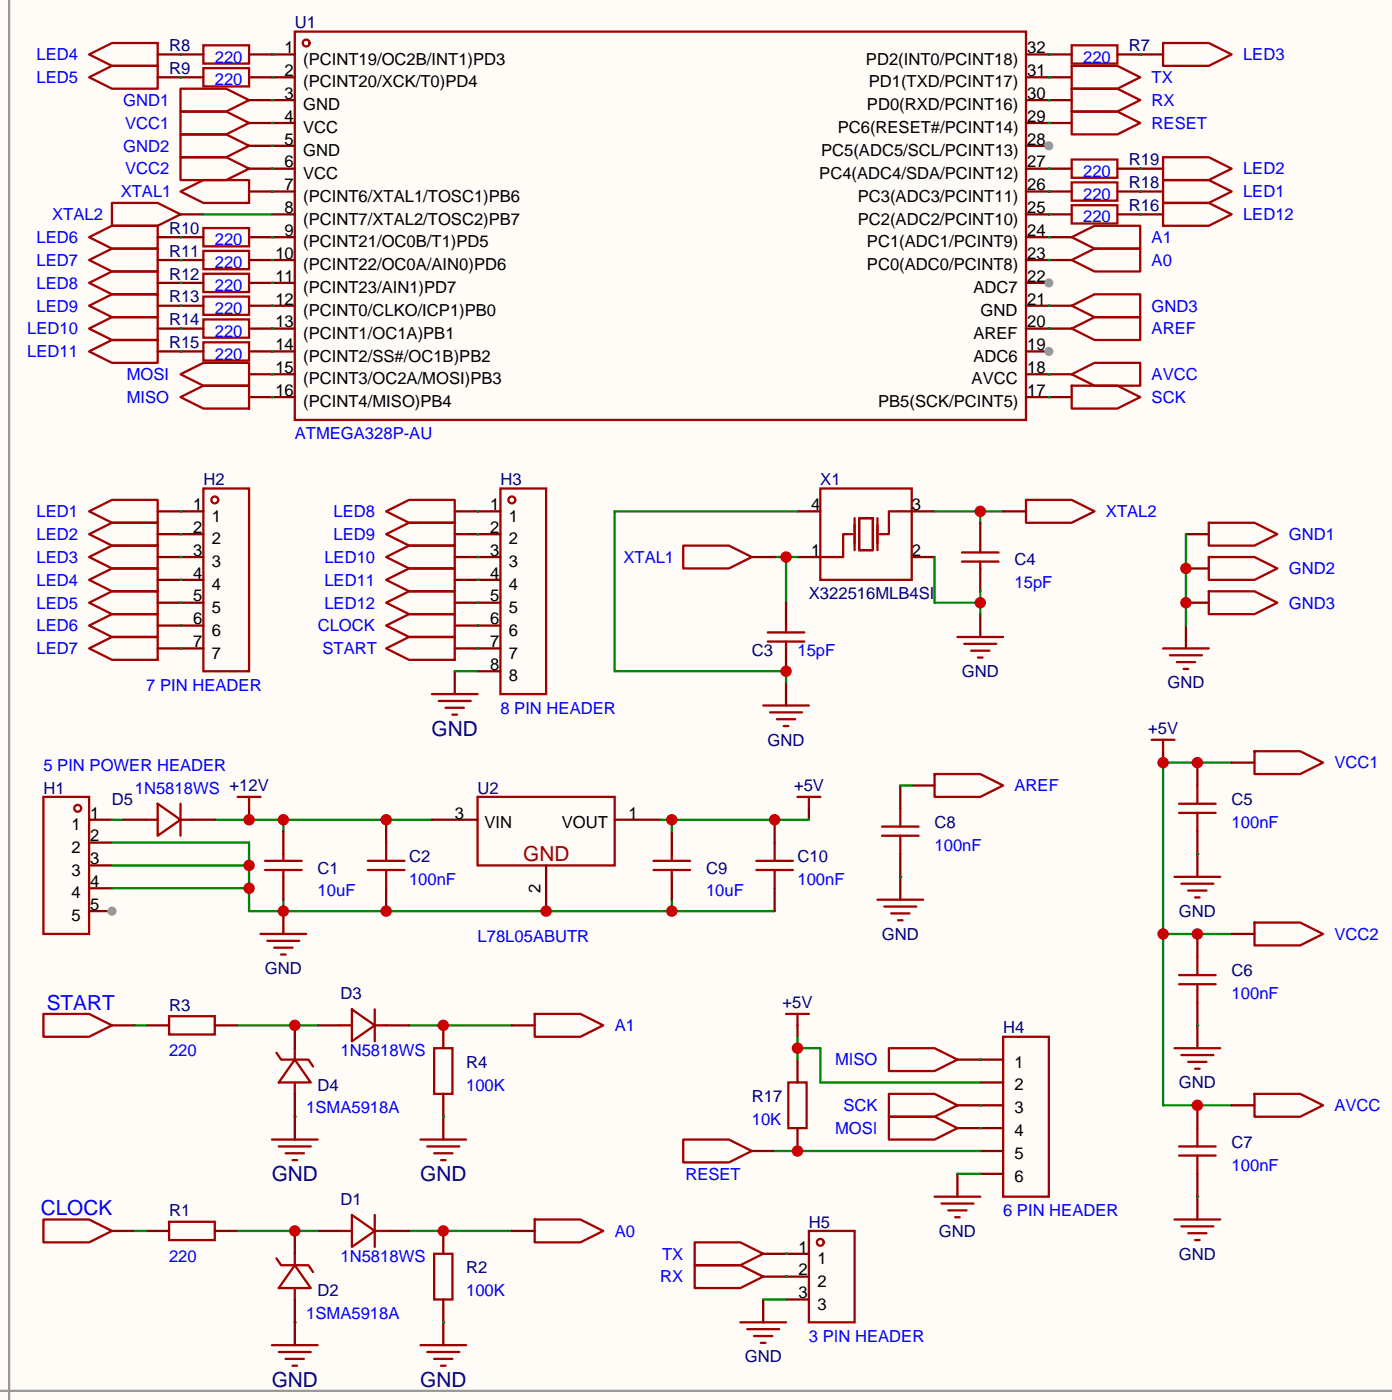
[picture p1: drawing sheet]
<svg xmlns="http://www.w3.org/2000/svg" width="155mm" height="156mm" viewBox="0 0 155 156" stroke-linecap="round" stroke-linejoin="round" font-family="sans-serif">
<path d="M0 0h154.7v155.7h-154.7z" fill="#fffcf7"/>
<path d="M1 0v155.7M0 154.6h154.7" fill="none" stroke="#999" stroke-width=".25"/>
<path d="M45.5 114h11.4M45.5 136.9h11.4" fill="none" stroke="#008700" stroke-width=".25"/>
<path d="M48.3 116.5h2v5.1h-2z" fill="none" stroke="#a10000" stroke-width=".25"/>
<path d="M49.3 114v2.5M49.3 121.6v2.6" fill="none" stroke="#870000" stroke-width=".25"/>
<circle cx="49.3" cy="114" r=".63" fill="#c00"/>
<path d="M48.3 139.4h2v5.1h-2z" fill="none" stroke="#a10000" stroke-width=".25"/>
<path d="M49.3 136.9v2.5M49.3 144.5v2.5" fill="none" stroke="#870000" stroke-width=".25"/>
<circle cx="49.3" cy="136.9" r=".63" fill="#c00"/>
<g fill="none" stroke="#a10000" stroke-width=".25">
<path d="M4.8 88.6h5.1v15.2h-5.1z"/>
<circle cx="8.6" cy="89.9" r=".38"/>
</g>
<path d="M9.9 91.1h2.5M9.9 93.7h2.5M9.9 96.2h2.5M9.9 98.8h2.5M9.9 101.3h2.5" fill="none" stroke="#870000" stroke-width=".25"/>
<circle cx="12.4" cy="101.3" r=".51" fill="#999"/>
<path d="M12.4 98.8h15.3M12.4 93.7h15.3v7.6h58.4M12.4 96.2h15.3M31.5 100v1.3M74.7 100v1.3" fill="none" stroke="#008700" stroke-width=".25"/>
<g fill="#c00">
<circle cx="27.7" cy="98.8" r=".63"/>
<circle cx="74.7" cy="101.3" r=".63"/>
<circle cx="27.7" cy="96.2" r=".63"/>
</g>
<path d="M31.5 101.3v2.5" fill="none" stroke="#870000" stroke-width=".25"/>
<circle cx="31.5" cy="101.3" r=".63" fill="#c00"/>
<path d="M29 103.8h5M29.7 104.6h3.6M30.5 105.4h2M31.2 106.1h.5" fill="none" stroke="#a10000" stroke-width=".25"/>
<path d="M12.4 91.1h1.3M23.9 91.1h24.1M31.5 91.1v1.3" fill="none" stroke="#008700" stroke-width=".25"/>
<circle cx="31.5" cy="91.1" r=".63" fill="#c00"/>
<path d="M27.7 89.9v1.2" fill="none" stroke="#870000" stroke-width=".25"/>
<circle cx="27.7" cy="91.1" r=".63" fill="#c00"/>
<g fill="none" stroke="#a10000" stroke-width=".25">
<path d="M48 77.2h5.1M48.8 77.9h3.5M49.5 78.7h2.1M50.3 79.5h.5M16.3 91.1h1.2M17.5 89.4l2.6 1.7-2.6 1.8zM20.1 91.1h1.2M20.1 89.4v3.5M26.4 88.6h2.6M27.7 88.6v1.3M4.8 112.7h5.1l2.5 1.3-2.5 1.3h-5.1zM18.8 113h5.1v2h-5.1z"/>
<path d="M30.7 117.1l.5 .7h3.1l.5 .8M32.8 117.8l1.7 2.6h-3.5zM32.8 116.5v1.3M37.8 114h1.3M39.1 112.2l2.6 1.8-2.6 1.8zM41.7 112.2v3.6M41.7 114h1.2M4.8 135.6h5.1l2.5 1.3-2.5 1.2h-5.1zM18.8 135.8h5.1v2.1h-5.1zM30.2 126.7h5.1M30.7 139.9l.5 .8h3.1l.5 .7M31 127.5h3.5"/>
<path d="M31.7 128.2h2.1M32.5 129h.5M32.8 120.4v1.2M32.8 139.4v1.3M37.8 136.9h1.3M39.1 135.1l2.6 1.8-2.6 1.7zM41.7 136.9h1.2M41.7 135.1v3.5M46.7 126.7h5.1M47.5 127.5h3.6M48.3 128.2h2M49 129h.5"/>
<path d="M30.2 149.6h5.1M31 150.3h3.5M31.7 151.1h2.1M32.5 151.8h.5M32.8 140.7l1.7 2.5h-3.5zM32.8 143.2v1.3M46.7 149.6h5.1M47.5 150.3h3.6M48.3 151.1h2M49 151.8h.5"/>
</g>
<g fill="none" stroke="#870000" stroke-width=".25">
<path d="M50.5 74.6v2.6M13.7 91.1h2.6M21.3 91.1h2.6M12.4 114h2.6M16.3 114h2.5M23.9 114h2.5M32.8 114v2.5M35.3 114h2.5M42.9 114h2.6M12.4 136.9h2.6M16.3 136.9h2.5M23.9 136.9h2.5"/>
<path d="M32.8 121.6v5.1M32.8 136.9v2.5M35.3 136.9h2.5M42.9 136.9h2.6M49.3 124.2v2.5M32.8 144.5v5.1M49.3 147v2.6"/>
</g>
<path d="M15 114h1.3M15 136.9h1.3M26.4 136.9h8.9M32.8 124.2h.1M49.3 124.2h.1M32.8 147h.1M49.3 147h.1" fill="none" stroke="#008700" stroke-width=".25"/>
<circle cx="32.8" cy="136.9" r=".63" fill="#c00"/>
<path d="M26.4 114h8.9" fill="none" stroke="#008700" stroke-width=".25"/>
<circle cx="32.8" cy="114" r=".63" fill="#c00"/>
<g fill="none" stroke="#a10000" stroke-width=".25">
<path d="M9.9 6.1l2.5-1.3h5.1v2.5h-5.1zM9.9 8.6l2.5-1.3h5.1v2.6h-5.1zM22.6 5h5.1v2.1h-5.1zM22.6 7.6h5.1v2h-5.1zM119.1 17.7h5.1v2.1h-5.1zM119.1 5h5.1v2.1h-5.1zM129.3 17.5h5.1l2.5 1.3-2.5 1.2h-5.1zM129.3 4.8h5.1l2.5 1.3-2.5 1.2h-5.1zM9.9 34l2.5-1.3h5.1v2.6h-5.1zM9.9 39.1l2.5-1.3h5.1v2.5h-5.1zM9.9 26.4l2.5-1.3h5.1v2.5h-5.1zM9.9 36.5l2.5-1.2h5.1v2.5h-5.1z"/>
<path d="M9.9 28.9l2.5-1.3h5.1v2.6h-5.1zM9.9 31.5l2.5-1.3h5.1v2.5h-5.1zM22.6 30.4h5.1v2.1h-5.1zM22.6 38.1h5.1v2h-5.1zM22.6 33h5.1v2h-5.1zM22.6 27.9h5.1v2h-5.1zM22.6 25.4h5.1v2h-5.1zM22.6 35.5h5.1v2h-5.1zM119.1 22.8h5.1v2h-5.1zM119.1 20.3h5.1v2h-5.1zM129.3 20h5.1l2.5 1.3-2.5 1.3h-5.1zM129.3 22.6h5.1l2.5 1.2-2.5 1.3h-5.1z"/>
<path d="M9.9 59.4l2.5-1.3h5.1v2.6h-5.1zM9.9 56.9l2.5-1.3h5.1v2.5h-5.1zM22.6 54.3h5.1v20.3h-5.1zM42.9 56.9l2.6-1.3h5v2.5h-5zM42.9 59.4l2.6-1.3h5v2.6h-5zM55.6 54.3h5.1v22.9h-5.1zM9.9 61.9l2.5-1.2h5.1v2.5h-5.1zM9.9 72.1l2.5-1.3h5.1v2.6h-5.1zM9.9 69.6l2.5-1.3h5.1v2.5h-5.1zM9.9 67l2.5-1.3h5.1v2.6h-5.1zM9.9 64.5l2.5-1.3h5.1v2.5h-5.1zM42.9 67l2.6-1.3h5v2.6h-5z"/>
<path d="M42.9 64.5l2.6-1.3h5v2.5h-5zM42.9 61.9l2.6-1.2h5v2.5h-5zM42.9 69.6l2.6-1.3h5v2.5h-5zM42.9 72.1l2.6-1.3h5v2.6h-5zM84.1 95.7h4M84.1 96.7h4M86.1 93.7v2M86.1 96.7v2.1"/>
<circle cx="23.9" cy="55.6" r=".38"/>
<circle cx="56.9" cy="55.6" r=".38"/>
</g>
<g fill="none" stroke="#870000" stroke-width=".25">
<path d="M17.5 6.1h5.1M17.5 8.6h5.1M27.7 6.1h2.5M27.7 8.6h2.5M116.6 18.8h2.5M116.6 6.1h2.5M124.2 18.8h5.1M124.2 6.1h5.1M17.5 31.5h5.1M17.5 39.1h5.1M17.5 34h5.1M17.5 28.9h5.1"/>
<path d="M17.5 26.4h5.1M17.5 36.5h5.1M27.7 31.5h2.5M27.7 39.1h2.5M27.7 34h2.5M27.7 28.9h2.5M27.7 26.4h2.5M27.7 36.5h2.5M116.6 23.8h2.5M116.6 21.3h2.5M124.2 23.8h5.1M124.2 21.3h5.1"/>
<path d="M17.5 56.9h5.1M17.5 59.4h5.1M50.5 56.9h5.1M50.5 59.4h5.1M17.5 61.9h5.1M17.5 64.5h5.1M17.5 67h5.1M17.5 69.6h5.1M17.5 72.1h5.1M50.5 61.9h5.1M50.5 64.5h5.1M50.5 67h5.1"/>
<path d="M50.5 69.6h5.1M50.5 72.1h5.1M53.1 74.6h2.5M42.9 91.1v2.6M86.1 91.1v2.6M86.1 98.8v2.5"/>
</g>
<g fill="none" stroke="#008700" stroke-width=".25">
<path d="M20.1 6.1h.1M20.1 8.6h.1M126.7 18.8h.1M126.7 6.1h.1M20.1 26.4h.1M20.1 28.9h.1M20.1 31.5h.1M20.1 34h.1M20.1 36.5h.1M20.1 39.1h.1M126.7 21.3h.1M126.7 23.8h.1"/>
<path d="M20.1 56.9h.1M20.1 59.4h.1M53.1 56.9h.1M53.1 59.4h.1M20.1 61.9h.1M20.1 64.5h.1M20.1 67h.1M20.1 69.6h.1M20.1 72.1h.1M50.5 74.6h2.6M53.1 69.6h.1M53.1 72.1h.1"/>
<path d="M53.1 61.9h.1M53.1 64.5h.1M53.1 67h.1"/>
</g>
<circle cx="42.9" cy="91.1" r=".63" fill="#c00"/>
<path d="M42.9 98.8v2.5" fill="none" stroke="#870000" stroke-width=".25"/>
<circle cx="42.9" cy="101.3" r=".63" fill="#c00"/>
<g fill="none" stroke="#a10000" stroke-width=".25">
<path d="M32.8 3.5h81.2v43.2h-81.2zM29.5 95.7h4M29.5 96.7h4M31.5 95v.7M31.5 96.7v.8M40.9 95.7h4.1M40.9 96.7h4.1M42.9 93.7v2M42.9 96.7v2.1M72.6 95.7h4.1M72.6 96.7h4.1M74.7 95v.7"/>
<path d="M74.7 96.7v.8"/>
<circle cx="34" cy="4.8" r=".38"/>
</g>
<g fill="none" stroke="#870000" stroke-width=".25">
<path d="M30.2 6.1h2.6M30.2 8.6h2.6M30.2 11.1h2.6M30.2 13.7h2.6M30.2 16.2h2.6M30.2 18.8h2.6M30.2 21.3h2.6M30.2 23.8h2.6M30.2 26.4h2.6M30.2 28.9h2.6M30.2 31.5h2.6M30.2 34h2.6"/>
<path d="M30.2 36.5h2.6M30.2 39.1h2.6M114 39.1h2.6M30.2 41.6h2.6M30.2 44.2h2.6M114 41.6h2.6M114 44.2h2.6M31.5 92.4v2.6M31.5 97.5v2.5M74.7 92.4v2.6M74.7 97.5v2.5"/>
</g>
<circle cx="116.6" cy="39.1" r=".51" fill="#999"/>
<path d="M114 36.5h2.6M114 34h2.6M114 31.5h2.6" fill="none" stroke="#870000" stroke-width=".25"/>
<circle cx="116.6" cy="31.5" r=".51" fill="#999"/>
<path d="M114 18.8h2.6M114 16.2h2.6M114 28.9h2.6M114 26.4h2.6M114 23.8h2.6M114 21.3h2.6" fill="none" stroke="#870000" stroke-width=".25"/>
<circle cx="116.6" cy="16.2" r=".51" fill="#999"/>
<path d="M114 13.7h2.6M114 11.1h2.6M114 8.6h2.6M114 6.1h2.6M88.6 56.9h2.6M101.3 56.9h2.6M88.6 61.9h2.6M101.3 61.9h2.6" fill="none" stroke="#870000" stroke-width=".25"/>
<path d="M91.2 54.3h10.1v10.2h-10.1zM94.7 59.4h-1v2.5h-2.5M95 57.6v3.6M95.5 57.6h1.5v3.6h-1.5zM97.5 57.6v3.6M101.3 56.9h-2.5v2.5h-1" fill="none" stroke="#a10000" stroke-width=".25"/>
<path d="M86.1 61.9h2.5M87.4 61.9v5.1" fill="none" stroke="#008700" stroke-width=".25"/>
<circle cx="87.4" cy="61.9" r=".63" fill="#c00"/>
<path d="M103.9 56.9h7.6M109 56.9v1.2" fill="none" stroke="#008700" stroke-width=".25"/>
<circle cx="109" cy="56.9" r=".63" fill="#c00"/>
<path d="M20.1 23.8h2.5M27.7 21.3h2.5M27.7 41.6h2.5M27.7 44.2h2.5M109 58.1v2.6M111.5 56.9h2.5M83.6 61.9h2.5M87.4 67v2.6M87.4 72.1v2.5M87.4 75.9v2.5M109 63.2v2.5M109 68.3v2.5" fill="none" stroke="#870000" stroke-width=".25"/>
<g fill="none" stroke="#a10000" stroke-width=".25">
<path d="M12.4 22.6h5.1l2.6 1.2-2.6 1.3h-5.1zM20.1 21.3l2.5-1.3h5.1v2.6h-5.1zM20.1 41.6l2.5-1.3h5.1v2.6h-5.1zM20.1 44.2l2.5-1.3h5.1v2.5h-5.1zM114 55.6h5.1l2.6 1.3-2.6 1.2h-5.1zM75.9 60.7h5.1l2.6 1.2-2.6 1.3h-5.1zM84.8 78.4h5.1M85.3 71.3h4.1M85.3 70.3h4.1M85.6 79.2h3.6M86.4 80h2M87.4 69.6v.7"/>
<path d="M87.4 71.3v.8M106.4 70.8h5.1M106.9 62.4h4.1M106.9 61.4h4.1M107.2 71.6h3.5M107.9 72.3h2.1M108.7 73.1h.5M109 60.7v.7M109 62.4v.8M87.1 80.7h.5"/>
</g>
<path d="M22.6 23.8h7.6M30.2 21.3h.1M88.6 56.9h-20.3v17.7h19.1v1.3" fill="none" stroke="#008700" stroke-width=".25"/>
<circle cx="87.4" cy="74.6" r=".63" fill="#c00"/>
<path d="M103.9 61.9v5.1h5.1M109 65.7v2.6" fill="none" stroke="#008700" stroke-width=".25"/>
<circle cx="109" cy="67" r=".63" fill="#c00"/>
<path d="M53.1 88.6h15.2v7.6h-15.2z" fill="none" stroke="#a10000" stroke-width=".25"/>
<path d="M48 91.1h5.1M60.7 96.2v5.1" fill="none" stroke="#870000" stroke-width=".25"/>
<circle cx="60.7" cy="101.3" r=".63" fill="#c00"/>
<path d="M116.6 28.9h2.5M116.6 26.4h2.5M68.3 91.1h5.1M89.9 89.9v1.2M129.3 83.5v1.3M56.9 114h2.5M88.6 114v1.3M56.9 136.9h2.5" fill="none" stroke="#870000" stroke-width=".25"/>
<path d="M119.1 28.9l2.6-1.3h5v2.6h-5zM119.1 26.4l2.6-1.3h5v2.5h-5zM88.6 88.6h2.6M89.9 88.6v1.3M128 82.3h2.6M129.3 82.3v1.2M59.4 112.7h5.1l2.6 1.3-2.6 1.3h-5.1zM87.4 112.7h2.5M88.6 112.7v1.3M59.4 135.6h5.1l2.6 1.3-2.6 1.2h-5.1z" fill="none" stroke="#a10000" stroke-width=".25"/>
<path d="M116.6 28.9h.1M116.6 26.4h.1M73.4 91.1h16.5M74.7 91.1v1.3" fill="none" stroke="#008700" stroke-width=".25"/>
<g fill="#c00">
<circle cx="74.7" cy="91.1" r=".63"/>
<circle cx="86.1" cy="91.1" r=".63"/>
</g>
<path d="M27.7 11.1h2.5M27.7 16.2h2.5M116.6 34h2.5M131.8 59.4h2.6M131.8 69.6v2.5M131.8 67h2.6M131.8 63.2h2.6" fill="none" stroke="#870000" stroke-width=".25"/>
<path d="M20.1 9.9h5l2.6 1.2-2.6 1.3h-5zM20.1 14.9h5l2.6 1.3-2.6 1.3h-5zM119.1 34l2.6-1.3h5v2.6h-5zM134.4 58.1h5l2.6 1.3-2.6 1.3h-5zM129.3 72.1h5.1M130 72.9h3.6M130.8 73.6h2M131.6 74.4h.5M134.4 65.7h5l2.6 1.3-2.6 1.3h-5zM134.4 61.9h5l2.6 1.3-2.6 1.3h-5z" fill="none" stroke="#a10000" stroke-width=".25"/>
<path d="M30.2 11.1h.1M30.2 16.2h.1M116.6 34h.1M131.8 59.4v10.2" fill="none" stroke="#008700" stroke-width=".25"/>
<g fill="#c00">
<circle cx="131.8" cy="63.2" r=".63"/>
<circle cx="131.8" cy="67" r=".63"/>
</g>
<path d="M27.7 13.7h2.5M27.7 18.8h2.5M116.6 41.6h2.5M100.1 87.3v2.6M100.1 95v2.5M133.1 84.8v2.5M133.1 92.4v2.6M133.1 103.8v2.6M133.1 111.5v2.5M133.1 122.9v2.5M133.1 130.5v2.6" fill="none" stroke="#870000" stroke-width=".25"/>
<g fill="none" stroke="#a10000" stroke-width=".25">
<path d="M20.1 12.4h5l2.6 1.3-2.6 1.2h-5zM20.1 17.5h5l2.6 1.3-2.6 1.2h-5zM119.1 41.6l2.6-1.3h5v2.6h-5zM98 91.9h4.1M98 92.9h4.1M100.1 89.9v2M100.1 92.9v2.1M131.1 89.4h4M131.1 90.4h4M133.1 87.3v2.1M133.1 90.4v2M131.1 108.4h4"/>
<path d="M131.1 109.4h4M133.1 106.4v2M133.1 109.4v2.1M131.1 127.5h4M131.1 128.5h4M133.1 125.4v2.1M133.1 128.5v2"/>
</g>
<path d="M30.2 13.7h.1M30.2 18.8h.1M116.6 41.6h.1M136.9 84.8h-7.6v38.1h7.6M129.3 103.8h7.6" fill="none" stroke="#008700" stroke-width=".25"/>
<g fill="#c00">
<circle cx="133.1" cy="84.8" r=".63"/>
<circle cx="129.3" cy="84.8" r=".63"/>
<circle cx="129.3" cy="103.8" r=".63"/>
<circle cx="133.1" cy="103.8" r=".63"/>
<circle cx="133.1" cy="122.9" r=".63"/>
</g>
<g fill="none" stroke="#870000" stroke-width=".25">
<path d="M116.6 36.5h2.5M100.1 97.5v2.5M101.3 87.3h2.6M133.1 95v2.5M136.9 84.8h2.5M88.6 117.8v2.6M106.4 117.8h5.1M133.1 114v2.5M136.9 103.8h2.5M84.8 139.4h2.6M88.6 125.4v2.6M106.4 122.9h5.1"/>
<path d="M106.4 125.4h5.1M106.4 130.5v2.6M109 120.4h2.5M109 128h2.5M109 130.5h2.5M133.1 133.1v2.5M136.9 122.9h2.5M84.8 141.9h2.6"/>
</g>
<g fill="none" stroke="#a10000" stroke-width=".25">
<path d="M119.1 36.5l2.6-1.2h5v2.5h-5zM103.9 86.1h5.1l2.5 1.2-2.5 1.3h-5.1zM130.6 97.5h5M131.3 98.3h3.6M132.1 99h2M132.8 99.8h.5M139.4 83.5h5.1l2.6 1.3-2.6 1.3h-5.1zM97.5 100h5.1M98.3 100.8h3.6M98.8 116.5h5.1l2.5 1.3-2.5 1.3h-5.1zM99.1 101.6h2M99.8 102.3h.5"/>
<path d="M111.5 115.3h5.1v17.8h-5.1zM130.6 116.5h5M131.3 117.3h3.6M132.1 118.1h2M132.8 118.8h.5M139.4 102.6h5.1l2.6 1.2-2.6 1.3h-5.1zM77.2 138.1h5.1l2.5 1.3-2.5 1.3h-5.1zM87.6 120.4h2.1v5h-2.1zM98.8 121.6h5.1l2.5 1.3-2.5 1.3h-5.1zM98.8 124.2h5.1l2.5 1.2-2.5 1.3h-5.1zM103.9 133.1h5.1M104.6 133.8h3.6"/>
<path d="M105.4 134.6h2M106.2 135.3h.5M130.6 135.6h5M131.3 136.4h3.6M132.1 137.1h2M132.8 137.9h.5M139.4 121.6h5.1l2.6 1.3-2.6 1.3h-5.1zM77.2 140.7h5.1l2.5 1.2-2.5 1.3h-5.1z"/>
</g>
<path d="M116.6 36.5h.1M100.1 97.5h.1M100.1 87.3h1.2M133.1 95h.1M88.6 115.3v2.5M88.6 116.5h2.6v3.9h17.8M109 117.8h.1M133.1 114h.1M106.4 130.5h2.6M109 122.9h.1M109 125.4h.1M133.1 133.1h.1" fill="none" stroke="#008700" stroke-width=".25"/>
<circle cx="88.6" cy="116.5" r=".63" fill="#c00"/>
<path d="M83.6 128h2.5" fill="none" stroke="#870000" stroke-width=".25"/>
<path d="M75.9 126.7h5.1l2.6 1.3-2.6 1.2h-5.1z" fill="none" stroke="#a10000" stroke-width=".25"/>
<path d="M86.1 128h22.9" fill="none" stroke="#008700" stroke-width=".25"/>
<circle cx="88.6" cy="128" r=".63" fill="#c00"/>
<path d="M116.6 13.7h2.5M116.6 11.1h2.5M116.6 8.6h2.5M116.6 44.2h2.5M87.4 139.4h2.5M84.8 144.5v2.5M87.4 141.9h2.5M87.4 144.5h2.5" fill="none" stroke="#870000" stroke-width=".25"/>
<g fill="none" stroke="#a10000" stroke-width=".25">
<path d="M119.1 12.4h5.1l2.5 1.3-2.5 1.2h-5.1zM119.1 9.9h5.1l2.5 1.2-2.5 1.3h-5.1zM119.1 7.3h5.1l2.5 1.3-2.5 1.3h-5.1zM119.1 42.9h5.1l2.5 1.3-2.5 1.2h-5.1zM89.9 136.9h5.1v10.1h-5.1zM82.3 147h5.1M83.1 147.8h3.5M83.8 148.5h2.1M84.6 149.3h.5"/>
<circle cx="91.2" cy="138.1" r=".38"/>
</g>
<g fill="none" stroke="#008700" stroke-width=".25">
<path d="M30.2 6.1h.1M30.2 8.6h.1M116.6 13.7h.1M116.6 18.8h.1M116.6 6.1h.1M116.6 11.1h.1M116.6 8.6h.1M30.2 26.4h.1M30.2 28.9h.1M30.2 31.5h.1M30.2 34h.1M30.2 36.5h.1"/>
<path d="M30.2 39.1h.1M116.6 21.3h.1M116.6 23.8h.1M30.2 44.2h.1M30.2 41.6h.1M116.6 44.2h.1M87.4 139.4h.1M84.8 144.5h2.6M87.4 141.9h.1"/>
</g>
<g font-size="2.3" fill="#000080">
<text x="48" y="81.8">GND</text>
<text x="30.2" y="131.3">GND</text>
<text x="46.7" y="131.3">GND</text>
<text x="30.2" y="154.2">GND</text>
<text x="46.7" y="154.2">GND</text>
</g>
<text font-size="2.3" fill="#a00000" x="58.2" y="95.8">GND</text>
<g font-size="2.3" fill="#00f">
<text x="5.2" y="112.3">START</text>
<text x="4.5" y="135.1">CLOCK</text>
</g>
<g font-size="1.8" fill="#000080">
<text x="18.8" y="5.7">R8</text>
<text x="32.8" y="3.1">U1</text>
<text x="125.5" y="5.7">R7</text>
<text x="18.8" y="8.2">R9</text>
<text x="125.5" y="23.5">R16</text>
<text x="125.5" y="18.4">R19</text>
<text x="125.5" y="20.9">R18</text>
<text x="18.8" y="28.5">R11</text>
<text x="18.8" y="26">R10</text>
<text x="18.8" y="31.1">R12</text>
<text x="18.8" y="33.6">R13</text>
<text x="18.8" y="38.7">R15</text>
<text x="18.8" y="36.2">R14</text>
<text x="22.6" y="53.9">H2</text>
<text x="55.6" y="53.9">H3</text>
<text x="91.2" y="53.9">X1</text>
<text x="112.8" y="62.8">C4</text>
<text x="89.9" y="66.6">X322516MLB4SI</text>
<text x="83.6" y="73">C3</text>
<text x="106.9" y="75.3">GND</text>
<text x="129.8" y="76.5">GND</text>
<text x="85.3" y="82.9">GND</text>
<text x="127.6" y="81.6">+5V</text>
<text x="4.8" y="88.2">H1</text>
<text x="12.4" y="89.5">D5</text>
<text x="53.1" y="88.2">U2</text>
<text x="88.3" y="88">+5V</text>
<text x="136.9" y="89.5">C5</text>
<text x="45.5" y="95.9">C2</text>
<text x="88.6" y="95.9">C10</text>
<text x="103.9" y="92">C8</text>
<text x="35.3" y="97.1">C1</text>
<text x="78.5" y="97.1">C9</text>
<text x="131" y="101.9">GND</text>
<text x="98" y="104.5">GND</text>
<text x="18.8" y="112.4">R3</text>
<text x="29.4" y="108.3">GND</text>
<text x="37.8" y="111.1">D3</text>
<text x="87" y="112.1">+5V</text>
<text x="136.9" y="108.6">C6</text>
<text x="51.8" y="118.7">R4</text>
<text x="111.5" y="114.9">H4</text>
<text x="35.3" y="121.3">D4</text>
<text x="83.6" y="122.5">R17</text>
<text x="131" y="121">GND</text>
<text x="136.9" y="127.6">C7</text>
<text x="18.8" y="135.2">R1</text>
<text x="37.8" y="134">D1</text>
<text x="89.9" y="136.5">H5</text>
<text x="104.4" y="137.5">GND</text>
<text x="51.8" y="141.6">R2</text>
<text x="131" y="140">GND</text>
<text x="35.3" y="144.1">D2</text>
<text x="82.8" y="151.5">GND</text>
</g>
<g font-size="1.8">
<text x="31.6" y="5.9">1</text>
<text x="114.2" y="5.9">32</text>
<text x="31.6" y="8.5">2</text>
<text x="31.6" y="11">3</text>
<text x="33.7" y="7.2">(PCINT19/OC2B/INT1)PD3</text>
<text x="33.7" y="9.7">(PCINT20/XCK/T0)PD4</text>
<text x="96.3" y="7.2">PD2(INT0/PCINT18)</text>
<text x="96.6" y="9.7">PD1(TXD/PCINT17)</text>
<text x="114.2" y="11">30</text>
<text x="114.2" y="8.5">31</text>
<text x="31.6" y="13.5">4</text>
<text x="31.6" y="16.1">5</text>
<text x="33.7" y="12.3">GND</text>
<text x="33.7" y="14.8">VCC</text>
<text x="33.7" y="17.3">GND</text>
<text x="91.3" y="17.3">PC5(ADC5/SCL/PCINT13)</text>
<text x="93.1" y="14.8">PC6(RESET#/PCINT14)</text>
<text x="96.4" y="12.3">PD0(RXD/PCINT16)</text>
<text x="114.2" y="16.1">28</text>
<text x="114.2" y="13.5">29</text>
<text x="31.6" y="18.6">6</text>
<text x="31.6" y="21.2">7</text>
<text x="31.6" y="23.7">8</text>
<text x="33.7" y="19.9">VCC</text>
<text x="33.7" y="22.4">(PCINT6/XTAL1/TOSC1)PB6</text>
<text x="91.1" y="19.9">PC4(ADC4/SDA/PCINT12)</text>
<text x="95.4" y="22.4">PC3(ADC3/PCINT11)</text>
<text x="114.2" y="23.7">25</text>
<text x="114.2" y="21.2">26</text>
<text x="114.2" y="18.6">27</text>
<text x="30.6" y="28.8">10</text>
<text x="31.6" y="26.2">9</text>
<text x="33.7" y="25">(PCINT7/XTAL2/TOSC2)PB7</text>
<text x="33.7" y="27.5">(PCINT21/OC0B/T1)PD5</text>
<text x="95.4" y="25">PC2(ADC2/PCINT10)</text>
<text x="96.4" y="27.5">PC1(ADC1/PCINT9)</text>
<text x="114.2" y="28.8">23</text>
<text x="114.2" y="26.2">24</text>
<text x="30.6" y="31.3">11</text>
<text x="30.6" y="33.9">12</text>
<text x="33.7" y="30">(PCINT22/OC0A/AIN0)PD6</text>
<text x="33.7" y="32.6">(PCINT23/AIN1)PD7</text>
<text x="33.7" y="35.1">(PCINT0/CLKO/ICP1)PB0</text>
<text x="96.4" y="30">PC0(ADC0/PCINT8)</text>
<text x="108.2" y="32.6">ADC7</text>
<text x="109" y="35.1">GND</text>
<text x="114.2" y="33.9">21</text>
<text x="114.2" y="31.3">22</text>
<text x="30.6" y="36.4">13</text>
<text x="30.6" y="38.9">14</text>
<text x="30.6" y="41.5">15</text>
<text x="33.7" y="37.7">(PCINT1/OC1A)PB1</text>
<text x="33.7" y="40.2">(PCINT2/SS#/OC1B)PB2</text>
<text x="108.2" y="40.2">ADC6</text>
<text x="108.2" y="37.7">AREF</text>
<text x="114.2" y="41.5">18</text>
<text x="114.2" y="38.9">19</text>
<text x="114.2" y="36.4">20</text>
<text x="30.6" y="44">16</text>
<text x="33.7" y="42.7">(PCINT3/OC2A/MOSI)PB3</text>
<text x="33.7" y="45.3">(PCINT4/MISO)PB4</text>
<text x="97.6" y="45.3">PB5(SCK/PCINT5)</text>
<text x="108" y="42.7">AVCC</text>
<text x="114.2" y="44">17</text>
<text x="21.5" y="56.7">1</text>
<text x="21.5" y="59.3">2</text>
<text x="23.5" y="58">1</text>
<text x="54.5" y="56.7">1</text>
<text x="54.5" y="59.3">2</text>
<text x="56.6" y="58">1</text>
<text x="90.2" y="56.7">4</text>
<text x="101.3" y="56.7">3</text>
<text x="21.5" y="61.8">3</text>
<text x="21.5" y="64.3">4</text>
<text x="23.5" y="60.5">2</text>
<text x="23.5" y="63.1">3</text>
<text x="23.5" y="65.6">4</text>
<text x="54.5" y="61.8">3</text>
<text x="54.5" y="64.3">4</text>
<text x="56.6" y="60.5">2</text>
<text x="56.6" y="63.1">3</text>
<text x="56.6" y="65.6">4</text>
<text x="90.2" y="61.8">1</text>
<text x="101.3" y="61.8">2</text>
<text x="21.5" y="66.9">5</text>
<text x="21.5" y="69.4">6</text>
<text x="21.5" y="72">7</text>
<text x="23.5" y="68.1">5</text>
<text x="23.5" y="70.7">6</text>
<text x="54.5" y="66.9">5</text>
<text x="54.5" y="69.4">6</text>
<text x="54.5" y="72">7</text>
<text x="56.6" y="68.1">5</text>
<text x="56.6" y="70.7">6</text>
<text x="23.5" y="73.2">7</text>
<text x="54.5" y="74.5">8</text>
<text x="56.6" y="73.2">7</text>
<text x="56.6" y="75.8">8</text>
<text x="8" y="92.3">1</text>
<text x="8" y="94.8">2</text>
<text x="10" y="91">1</text>
<text x="10" y="93.5">2</text>
<text x="50.5" y="91">3</text>
<text x="53.8" y="92">VIN</text>
<text x="62.4" y="92">VOUT</text>
<text x="69.8" y="91">1</text>
<text x="8" y="97.4">3</text>
<text x="8" y="99.9">4</text>
<text x="10" y="96.1">3</text>
<text x="10" y="98.6">4</text>
<text x="10" y="101.2">5</text>
<text x="60.1" y="99.3" transform="rotate(-90 60.1 99.3)">2</text>
<text x="8" y="102.4">5</text>
<text x="112.8" y="118.7">1</text>
<text x="112.8" y="121.2">2</text>
<text x="112.8" y="123.8">3</text>
<text x="112.8" y="126.3">4</text>
<text x="112.8" y="128.9">5</text>
<text x="112.8" y="131.4">6</text>
<text x="88.8" y="139.3">1</text>
<text x="88.8" y="141.8">2</text>
<text x="90.9" y="140.5">1</text>
<text x="90.9" y="143.1">2</text>
<text x="88.8" y="144.3">3</text>
<text x="90.9" y="145.6">3</text>
</g>
<g font-size="1.8" fill="#00f">
<text x="4.1" y="6.7">LED4</text>
<text x="4.1" y="9.2">LED5</text>
<text x="13.7" y="11.8">GND1</text>
<text x="23.9" y="7">220</text>
<text x="23.9" y="9.5">220</text>
<text x="120.4" y="7">220</text>
<text x="128" y="11.8">RX</text>
<text x="128" y="9.2">TX</text>
<text x="138.2" y="6.7">LED3</text>
<text x="13.7" y="16.9">GND2</text>
<text x="13.9" y="14.3">VCC1</text>
<text x="128" y="14.3">RESET</text>
<text x="13.4" y="21.9">XTAL1</text>
<text x="13.9" y="19.4">VCC2</text>
<text x="120.4" y="19.7">220</text>
<text x="120.4" y="22.2">220</text>
<text x="138.2" y="19.4">LED2</text>
<text x="138.2" y="21.9">LED1</text>
<text x="4.1" y="27">LED6</text>
<text x="4.1" y="29.6">LED7</text>
<text x="5.8" y="24.5">XTAL2</text>
<text x="23.9" y="29.8">220</text>
<text x="23.9" y="27.3">220</text>
<text x="120.4" y="24.7">220</text>
<text x="128" y="29.6">A0</text>
<text x="128" y="27">A1</text>
<text x="138.2" y="24.5">LED12</text>
<text x="4.1" y="34.6">LED9</text>
<text x="4.1" y="32.1">LED8</text>
<text x="23.9" y="32.4">220</text>
<text x="23.9" y="34.9">220</text>
<text x="128" y="34.6">GND3</text>
<text x="3" y="39.7">LED11</text>
<text x="3" y="37.2">LED10</text>
<text x="23.9" y="40">220</text>
<text x="23.9" y="37.4">220</text>
<text x="128" y="37.2">AREF</text>
<text x="14.1" y="42.3">MOSI</text>
<text x="14.1" y="44.8">MISO</text>
<text x="128" y="42.3">AVCC</text>
<text x="128" y="44.8">SCK</text>
<text x="32.8" y="48.9">ATMEGA328P-AU</text>
<text x="4.1" y="57.5">LED1</text>
<text x="37.1" y="57.5">LED8</text>
<text x="122.9" y="57.5">XTAL2</text>
<text x="4.1" y="62.6">LED3</text>
<text x="4.1" y="60">LED2</text>
<text x="4.1" y="65.1">LED4</text>
<text x="36.1" y="65.1">LED11</text>
<text x="36.1" y="62.6">LED10</text>
<text x="37.1" y="60">LED9</text>
<text x="69.3" y="62.6">XTAL1</text>
<text x="112.8" y="65.4">15pF</text>
<text x="143.3" y="63.8">GND2</text>
<text x="143.3" y="60">GND1</text>
<text x="4.1" y="70.2">LED6</text>
<text x="4.1" y="67.7">LED5</text>
<text x="35.3" y="70.2">CLOCK</text>
<text x="36.1" y="67.7">LED12</text>
<text x="143.3" y="67.7">GND3</text>
<text x="4.1" y="72.7">LED7</text>
<text x="16.3" y="76.8">7 PIN HEADER</text>
<text x="35.9" y="72.7">START</text>
<text x="88.6" y="73">15pF</text>
<text x="55.6" y="79.3">8 PIN HEADER</text>
<text x="4.8" y="85.7">5 PIN POWER HEADER</text>
<text x="15" y="88.2">1N5818WS +12V</text>
<text x="112.8" y="88">AREF</text>
<text x="148.3" y="85.4">VCC1</text>
<text x="103.9" y="94.6">100nF</text>
<text x="136.9" y="92">100nF</text>
<text x="35.3" y="99.7">10uF</text>
<text x="45.5" y="98.4">100nF</text>
<text x="78.5" y="99.7">10uF</text>
<text x="88.6" y="98.4">100nF</text>
<text x="53.1" y="104.7">L78L05ABUTR</text>
<text x="148.3" y="104.5">VCC2</text>
<text x="136.9" y="111.1">100nF</text>
<text x="18.8" y="117.4">220</text>
<text x="37.8" y="117.4">1N5818WS</text>
<text x="68.3" y="114.6">A1</text>
<text x="92.8" y="118.5">MISO</text>
<text x="34" y="123.8">1SMA5918A</text>
<text x="51.8" y="121.3">100K</text>
<text x="83.6" y="125.1">10K</text>
<text x="93.8" y="123.5">SCK</text>
<text x="148.3" y="123.5">AVCC</text>
<text x="76.2" y="131.2">RESET</text>
<text x="92.8" y="126.1">MOSI</text>
<text x="136.9" y="130.1">100nF</text>
<text x="68.3" y="137.5">A0</text>
<text x="111.5" y="135.2">6 PIN HEADER</text>
<text x="18.8" y="140.3">220</text>
<text x="37.8" y="140.3">1N5818WS</text>
<text x="73.4" y="142.6">RX</text>
<text x="73.6" y="140">TX</text>
<text x="34" y="146.7">1SMA5918A</text>
<text x="51.8" y="144.1">100K</text>
<text x="89.9" y="149.2">3 PIN HEADER</text>
</g>
</svg>
